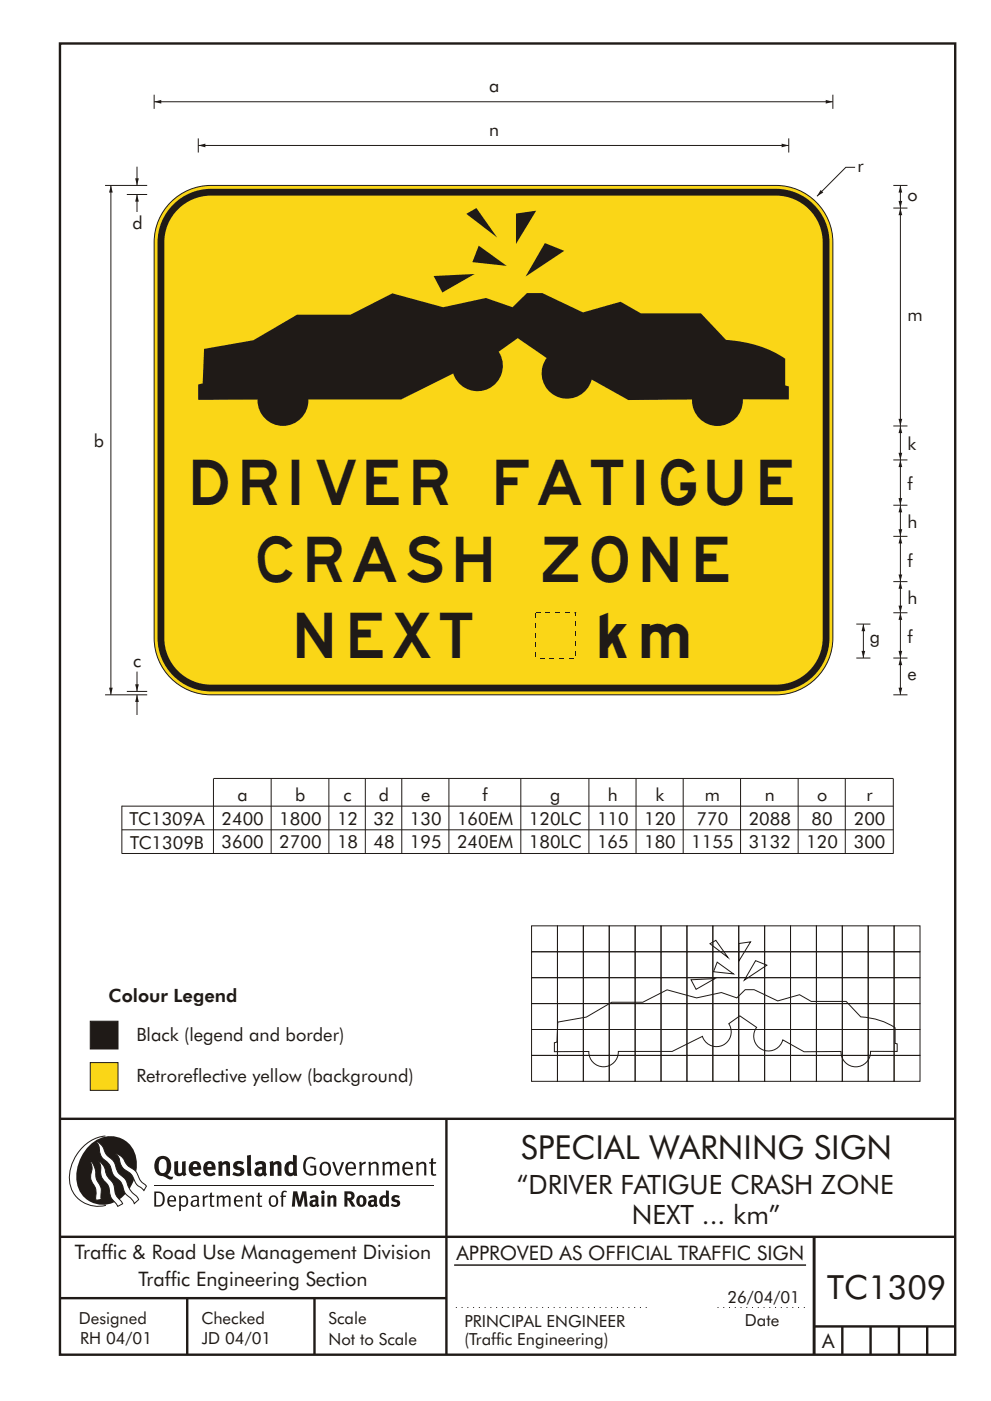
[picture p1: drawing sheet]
<svg xmlns="http://www.w3.org/2000/svg" width="210mm" height="297mm" viewBox="0 0 210 297" stroke-linecap="round" stroke-linejoin="round" font-family="sans-serif">
<g fill="none" stroke="#1f1a17" stroke-width=".51">
<path d="M12.7 9.2h190v278h-190zM12.7 237.2h190M94.7 237.1v50.1M12.7 262.2h190.1M12.7 275.2h82M39.7 275.2v12M66.7 275.2v12M172.7 262.2v25M172.7 281.2h30M178.7 281.2v6M184.7 281.2v6M190.7 281.2v6"/>
<path d="M196.7 281.2v6"/>
</g>
<path d="M96.4 268.2h74.6" fill="none" stroke="#1f1a17" stroke-width=".21"/>
<path d="M96.7 277.2h40.9" fill="none" stroke="#1f1a17" stroke-width=".21" stroke-dasharray=".2 1" stroke-linecap="butt"/>
<g fill="#1f1a17">
<path d="M64.9 245.6a1.61 1.61 0 0 1 2.1 .1l-.2 .2a1.17 1.17 0 0 0-1.4-.1 1.17 1.17 0 0 0-.6 1.2 1.42 1.42 0 0 0 1.2 1.9l.7-.2v-1.2h-.8l-.1-.4h1.3v1.9a1.82 1.82 0 0 1-2.2-.1 1.82 1.82 0 0 1-.6-2.1l.2-.7z" fill-rule="evenodd"/>
<path d="M68.2 246.6a1.77 1.77 0 0 0 .4 2.6 1.39 1.39 0 0 0 1.4-.5 1.39 1.39 0 0 0 .2-1.5 1.19 1.19 0 0 0-2-.6zM68.5 246.8a.83 .83 0 0 1 1 .1 .83 .83 0 0 1 .2 1 .75 .75 0 0 1-.6 1 .75 .75 0 0 1-.8-.8v-.9z" fill-rule="evenodd"/>
<path d="M70.5 246.4l.4-.1 .8 2.4 .8-2.3h.5l-1.1 2.8h-.4z" fill-rule="evenodd"/>
<path d="M73.6 246.7a1.74 1.74 0 0 0 .5 2.5h.9l.5-.3-.2-.3a.89 .89 0 0 1-1.1 .2 .89 .89 0 0 1-.4-.9h1.7a1.15 1.15 0 0 0-.4-1.4 1.15 1.15 0 0 0-1.5 .2zM74 246.9a.67 .67 0 0 1 .8-.1 .67 .67 0 0 1 .3 .7h-1.3z" fill-rule="evenodd"/>
<path d="M76.2 246.4l.4-.1 .1 .5 .5-.4 .5-.1-.2 .5a.61 .61 0 0 0-.8 .6v1.8h-.4z" fill-rule="evenodd"/>
<path d="M78.1 246.4l.5-.1 .1 .5a.89 .89 0 0 1 .9-.5 .89 .89 0 0 1 .7 .8v2.1h-.4v-2.1l-.1-.3-.3-.1-.8 .4v2.1h-.4z" fill-rule="evenodd"/>
<path d="M81.1 246.4l.4-.1 .1 .4a.83 .83 0 0 1 .8-.4 .83 .83 0 0 1 .7 .5 .86 .86 0 0 1 .9-.5 .86 .86 0 0 1 .7 .8v2.1h-.4l-.1-2.3a.5 .5 0 0 0-.8 0l-.2 .2v2.1h-.5v-2.2l-.4-.3-.7 .4v2.1h-.4z" fill-rule="evenodd"/>
<path d="M85.7 246.7a1.74 1.74 0 0 0 .5 2.5h.9l.5-.3-.2-.3a.89 .89 0 0 1-1.1 .2 .89 .89 0 0 1-.4-.9h1.7a1.15 1.15 0 0 0-.5-1.4 1.15 1.15 0 0 0-1.4 .2zM86 246.9a.67 .67 0 0 1 .9-.1 .67 .67 0 0 1 .3 .7h-1.3z" fill-rule="evenodd"/>
<path d="M88.3 246.4l.4-.1 .1 .5a.89 .89 0 0 1 .9-.5 .89 .89 0 0 1 .7 .8v2.1h-.4v-2.1l-.1-.3-.3-.1-.8 .4v2.1h-.4z" fill-rule="evenodd"/>
<path d="M91.5 245.7l.4-.2v.9h.7l-.2 .3h-.5v2.1l.1 .1h.5l.1 .3a.71 .71 0 0 1-1.2-.5v-2h-.3v-.3h.3z" fill-rule="evenodd"/>
<path d="M37 246.3l.8-.2v2a.46 .46 0 0 0 .2 .7 .46 .46 0 0 0 .6-.3v-2.2l.8-.1v2.3l.2 .6-.6 .3-.2-.3a1.03 1.03 0 0 1-1.2 .2 1.03 1.03 0 0 1-.6-1z" fill-rule="evenodd"/>
<path d="M40.4 246.6a1.64 1.64 0 0 0 0 2.3 1.64 1.64 0 0 0 2.3 .1l-.4-.5a.78 .78 0 0 1-.9 .3 .78 .78 0 0 1-.5-.8h1.8a1.37 1.37 0 0 0-.6-1.6 1.37 1.37 0 0 0-1.7 .2zM41 246.9a.48 .48 0 0 1 .7-.1 .48 .48 0 0 1 .2 .6h-1z" fill-rule="evenodd"/>
<path d="M43.5 246.6a1.65 1.65 0 0 0-.2 2 1.65 1.65 0 0 0 1.9 .7l.5-.3-.3-.5a.78 .78 0 0 1-.9 .3 .78 .78 0 0 1-.5-.8h1.8a1.37 1.37 0 0 0-.6-1.6 1.37 1.37 0 0 0-1.7 .2zM44.1 246.9a.48 .48 0 0 1 .6-.1 .48 .48 0 0 1 .2 .6h-.9z" fill-rule="evenodd"/>
<path d="M46.3 246.4l.7-.3 .1 .4a.95 .95 0 0 1 1-.3 .95 .95 0 0 1 .7 .9v2.2h-.8v-2.3l-.3-.2-.5 .3v2.2h-.8z" fill-rule="evenodd"/>
<path d="M49.7 246.5a1.73 1.73 0 0 1 2-.1l-.2 .6-.6-.2a.42 .42 0 0 0-.6 .3l.2 .2a1.23 1.23 0 0 1 1.4 1 1.47 1.47 0 0 1-2.3 .9l-.3-.1 .3-.6 .7 .3a.47 .47 0 0 0 .7-.3 .87 .87 0 0 0-1-.6l-.4-.2-.1-.4z" fill-rule="evenodd"/>
<path d="M54.1 246.6l.3 .6 .3-.2a.62 .62 0 0 1 .9 0v.4a1.21 1.21 0 0 0-1.3 .3 1.21 1.21 0 0 0-.2 1.4 1.19 1.19 0 0 0 1.7 0l.5 .3 .4-.4-.3-.4v-1.3a.96 .96 0 0 0-1.3-1.1zM55 248.1l.6-.1v.6a.43 .43 0 0 1-.6 .1 .43 .43 0 0 1 0-.6z" fill-rule="evenodd"/>
<path d="M57.2 246.4l.7-.3 .1 .4a.95 .95 0 0 1 1-.3 .95 .95 0 0 1 .7 .9v2.2h-.8v-2.3l-.3-.2-.5 .3v2.2h-.8z" fill-rule="evenodd"/>
<path d="M62.2 244.8v1.6a1.29 1.29 0 0 0-1.4 .1 1.29 1.29 0 0 0-.5 1.3 1.24 1.24 0 0 0 .5 1.4 1.24 1.24 0 0 0 1.5-.1l.1 .2h.7l-.1-4.3zM61.5 246.9h.4l.3 .1v1.5l-.3 .2a.48 .48 0 0 1-.6-.5 1.52 1.52 0 0 1 .2-1.3z" fill-rule="evenodd"/>
<path d="M52.4 245l.8-.2 .2 4.5h-.8l-.1-.2z" fill-rule="evenodd"/>
</g>
<path d="M22.4 240.9a9 9 0 0 0-7.4 10.8 6.2 6.2 0 0 0 7.5 3.9M32.7 251.4h59.4" fill="none" stroke="#1f1a17" stroke-width=".21"/>
<path d="M19.1 242.7a5.7 5.7 0 0 1 6.5-1.4 5.7 5.7 0 0 1 3.4 5.7 8.6 8.6 0 0 1-6.2 8.4 5.7 5.7 0 0 1-6.5-7.1 9.9 9.9 0 0 1 2.8-5.6z" fill-rule="evenodd" fill="#1f1a17"/>
<path d="M24.4 244.6a3.1 3.1 0 0 1 2.3 2.1l.8 .8a3.2 3.2 0 0 1 2 2.3l.4 .7 1.2 1-.6 .9-.2-.3a3.5 3.5 0 0 1-1.9-2 3.8 3.8 0 0 0-2.1-2.2 3.5 3.5 0 0 1-1-2.3zM20.4 242a3.4 3.4 0 0 1 1.9 2.4l.7 .9a3.3 3.3 0 0 1 1.7 2.5 4.4 4.4 0 0 0 1.7 2l.3 .3a6.1 6.1 0 0 0 2.5 3.7l.2 .5-.9 .9a6.1 6.1 0 0 0-1.9-2.2l-.4-.7a3.6 3.6 0 0 0-1.9-2.8l-.6-1.1a3.6 3.6 0 0 0-1.9-2.8 3.7 3.7 0 0 1-.8-2.4zM21 246.2a3.4 3.4 0 0 1 1.5 2.7l.6 .9a3.8 3.8 0 0 1 1.4 3.1l.3 .8 1.2 1.5-1 .6-.5-.8a3.2 3.2 0 0 1-1.3-2.8 4.3 4.3 0 0 0-1.4-2.2 4.7 4.7 0 0 1-.5-2.9zM19.2 246.1a5.1 5.1 0 0 1 1.2 3.7l.3 .7a3.1 3.1 0 0 1 .7 3l.1 .8-1.1 .2-.1-.8a3.5 3.5 0 0 0-.9-3.2 3.6 3.6 0 0 1 .1-2.6z" fill-rule="evenodd" fill="#fff" stroke="#1f1a17" stroke-width=".21"/>
<g fill="#1f1a17">
<path d="M33.4 245.5a2.51 2.51 0 0 0 .4 3.7l.8 .2a2.78 2.78 0 0 0 2 .6l.2-.5h-.6l-.7-.4a2.56 2.56 0 0 0 0-3.8 1.83 1.83 0 0 0-2.1 .2zM34 245.9a.87 .87 0 0 1 1 0 .87 .87 0 0 1 .4 .9v.4a1.17 1.17 0 0 1-.9 1.5h-.3a2.38 2.38 0 0 1-.2-2.8z" fill-rule="evenodd"/>
<path d="M33.1 252.9v2.6a1.12 1.12 0 0 0 1.2-.3 1.12 1.12 0 0 0 .2-1.1l-.1-.6-.3-.4zM32.7 252.6h1.1a1.67 1.67 0 0 1 1.2 1.7 1.67 1.67 0 0 1-1.3 1.5h-1zM36.1 253.9l-.2 .6h1.1a.55 .55 0 0 0-.3-.7 .55 .55 0 0 0-.6 .1zM35.8 253.8a.95 .95 0 0 1 1.2-.2 .95 .95 0 0 1 .4 1.1h-1.5a.72 .72 0 0 0 .4 .8 .72 .72 0 0 0 .9-.1l.1 .2a1.15 1.15 0 0 1-1.5 0 1.15 1.15 0 0 1-.2-1.5zM38.4 254.1v1.2a.7 .7 0 0 0 .9 .1 .7 .7 0 0 0 .2-.9 .61 .61 0 0 0-.4-.7 .61 .61 0 0 0-.7 .3zM38 253.5l.3-.1 .1 .4a.95 .95 0 0 1 1.2-.1 .95 .95 0 0 1 .3 1.1 .92 .92 0 0 1-.5 1 .92 .92 0 0 1-1-.2v1.1l-.4 .1zM40.9 254.9a.5 .5 0 0 0 .2 .7 .5 .5 0 0 0 .7-.3v-.7zM40.5 253.8a1 1 0 0 1 1.7 .2v1.4l.2 .3-.2 .2-.3-.3a.78 .78 0 0 1-1.4-.1 .78 .78 0 0 1 .8-1.1h.5a.58 .58 0 0 0-.3-.7 .58 .58 0 0 0-.7 .3zM43 253.5l.3-.1 .1 .4 .3-.3h.5l-.2 .3a.52 .52 0 0 0-.6 .6v1.4h-.4zM44.6 252.9l.4-.1-.1 .7h.6l-.1 .3h-.5v1.5a.35 .35 0 0 0 .6 .3v.2a.57 .57 0 0 1-.6 .1 .57 .57 0 0 1-.3-.5v-1.6h-.3v-.3h.3zM45.9 253.5l.4-.1 .1 .4 .2-.2a.64 .64 0 0 1 1 .2 .7 .7 0 0 1 .8-.4 .7 .7 0 0 1 .5 .7v1.7h-.4v-1.7l-.2-.3-.7 .3v1.7h-.3v-1.6a.38 .38 0 0 0-.3-.5 .38 .38 0 0 0-.5 .3l-.1 .1v1.7h-.4zM50.2 253.9l-.2 .6h1.1a.55 .55 0 0 0-.2-.7 .55 .55 0 0 0-.7 .1zM49.9 253.8a.95 .95 0 0 1 1.2-.2 .95 .95 0 0 1 .4 1.1h-1.5a.72 .72 0 0 0 .4 .8 .72 .72 0 0 0 .9-.1l.1 .2a1.15 1.15 0 0 1-1.5 0 1.15 1.15 0 0 1-.2-1.5zM52.1 253.5l.3-.1 .1 .4a.72 .72 0 0 1 .8-.4 .72 .72 0 0 1 .6 .7v1.7h-.4v-1.5a.45 .45 0 0 0-.3-.6 .45 .45 0 0 0-.5 .3l-.2 .1v1.7h-.3zM54.7 252.9l.4-.1v.7h.6l-.1 .3h-.5v1.5a.35 .35 0 0 0 .5 .3v.2a.57 .57 0 0 1-.6 .1 .57 .57 0 0 1-.3-.5v-1.6h-.3v-.3h.3zM57.6 253.9l-.2 .7a.65 .65 0 0 0 .3 .9 .65 .65 0 0 0 .8-.3l.1-.1a.93 .93 0 0 0-.7-1.4zM57.3 253.8a1.12 1.12 0 0 1 1.4 0 1.12 1.12 0 0 1 .2 1.4 1.01 1.01 0 0 1-1.2 .7 1.01 1.01 0 0 1-.7-1.2zM59.9 252.6l.5-.2 .5 .2-.2 .2-.3-.1-.3 .2v.6h.6l-.1 .3h-.5v2h-.4v-2h-.2v-.3h.2zM62.2 252.6l-.3 3.2h.7l.1-2.2 .6 2.2h.5l.7-2.2 .1 2.2h.7l-.3-3.2h-.9l-.5 2.1-.5-2.1zM65.7 253.7l.3 .5a.51 .51 0 0 1 .5-.3 .51 .51 0 0 1 .4 .4v.1a.88 .88 0 0 0-1.1 .3 .88 .88 0 0 0 .2 1.1 .9 .9 0 0 0 1.1-.1l.3 .3 .4-.4-.3-.3v-1.1a.87 .87 0 0 0-.4-.8 .87 .87 0 0 0-1 .1zM66.4 254.9l.5-.1v.5l-.1 .1h-.3l-.2-.1zM68.2 253.5v2.3h.6v-2.4zM68.1 252.8a.4 .4 0 0 0 .8 0 .4 .4 0 0 0-.8 0zM69.4 253.5l.1 2.3h.6v-1.7a.33 .33 0 0 1 .4-.2 .33 .33 0 0 1 .2 .4v1.5h.7v-1.7a.75 .75 0 0 0-.6-.7 .75 .75 0 0 0-.8 .3v-.3zM73.1 252.6v3.2h.6v-1.3l.3 .2 .7 1.1h.7l-.9-1.4a.94 .94 0 0 0 .7-1 .94 .94 0 0 0-.9-.8zM73.7 253.1a.51 .51 0 0 1 .7 .1 .51 .51 0 0 1-.1 .8h-.6zM75.9 253.7a1.19 1.19 0 0 0-.1 1.8 1.19 1.19 0 0 0 1.7-.1 1.19 1.19 0 0 0 0-1.6 1.19 1.19 0 0 0-1.6-.1zM76.5 253.9h.2a.99 .99 0 0 1 0 1.5 1.06 1.06 0 0 1-.2-1.5zM78.1 253.7l.3 .5a.51 .51 0 0 1 .5-.3 .51 .51 0 0 1 .4 .4v.1a.88 .88 0 0 0-1.1 .3 .88 .88 0 0 0 .2 1.1 .9 .9 0 0 0 1.1-.1l.3 .3 .4-.4-.2-.3v-1.1a.87 .87 0 0 0-.5-.8 .87 .87 0 0 0-1 .1zM78.9 254.9l.4-.1v.5l-.1 .1h-.3l-.2-.1zM81.9 252.4v1.2a1.2 1.2 0 0 0-1.4 .5 1.2 1.2 0 0 0 .2 1.5l.5 .3 .8-.2v.1h.6l-.1-3.3zM81.4 254l.5 .1-.1 1.2a.46 .46 0 0 1-.5 0 .46 .46 0 0 1-.2-.6zM83.3 253.6a.79 .79 0 0 0-.2 1 .79 .79 0 0 0 1 .3 .33 .33 0 0 1 0 .5 .33 .33 0 0 1-.5 0l-.5-.2-.2 .4a1.15 1.15 0 0 0 1.2 .3 1.15 1.15 0 0 0 .8-1 1.49 1.49 0 0 0-1.2-.7 .4 .4 0 0 1 .3-.4 .4 .4 0 0 1 .4 .1l.2 .1 .2-.4a1.47 1.47 0 0 0-1.5 0z" fill-rule="evenodd"/>
</g>
<path d="M19.2 225.3h5.8v5.9h-5.8z" fill-rule="evenodd" fill="#fad617" stroke="#1f1a17" stroke-width=".21"/>
<path d="M19.2 216.5h5.8v5.9h-5.8z" fill-rule="evenodd" fill="#1f1a17" stroke="#1f1a17" stroke-width=".21"/>
<path d="M152.2 277.2h18.8" fill="none" stroke="#1f1a17" stroke-width=".21" stroke-dasharray=".2 1" stroke-linecap="butt"/>
<g fill="none" stroke="#1f1a17" stroke-width=".21">
<path d="M25.9 170.9h163.6M25.9 175.9h163.6M25.9 170.8v10.2h163.6v-15.9l-144.2-.1v16M57.5 165.1v15.9M69.8 165.1v15.9M77.5 165.1v15.9M85.2 165.1v15.9M95.2 165.1v15.9M110.5 165.1v15.9M124.9 165.1v15.9M134.9 165.1v15.9M144.9 165.1v15.9"/>
<path d="M157.1 165.1v15.9M169.3 165.1v15.9M179.3 165.1v15.9M112.8 196.3h5.5v5.5h-5.5zM118.3 196.3h5.5v5.5h-5.5zM123.8 196.3h5.5v5.5h-5.5zM129.3 196.3h5.5v5.5h-5.5zM134.8 196.3h5.5v5.5h-5.5zM140.3 196.3h5.4v5.5h-5.4zM145.7 196.3h5.5v5.5h-5.5zM151.2 196.3h5.5v5.5h-5.5zM156.7 196.3h5.5v5.5h-5.5z"/>
<path d="M162.2 196.3h5.5v5.5h-5.5zM167.7 196.3h5.5v5.5h-5.5zM173.2 196.3h5.5v5.5h-5.5zM178.7 196.3h5.5v5.5h-5.5zM184.2 196.3h5.5v5.5h-5.5zM189.7 196.3h5.5v5.5h-5.5zM112.8 201.8h5.5v5.5h-5.5zM112.8 207.3h5.5v5.5h-5.5zM112.8 212.8h5.5v5.5h-5.5zM112.8 218.3h5.5v5.5h-5.5zM118.3 201.8h5.5v5.5h-5.5zM118.3 207.3h5.5v5.5h-5.5z"/>
<path d="M118.3 212.8h5.5v5.5h-5.5zM118.3 218.3h5.5v5.5h-5.5zM118.3 216.7l6.1-1.1 5.4-3.1h6.6l5.1-2.6 6.3 1.7 5.3-1.2 3.2 1.2 1.8-1.8h1.9l5 2.4 4.6-1.3 2.5 1.4h7.4l3.1 3.3a14.6 14.6 0 0 1 7.3 2.3v3.3l.5 .1v1.6h-5.7a3.1 3.1 0 0 1-3.1 3.3 3.1 3.1 0 0 1-3.2-3.3l-7.8 .1-4.5-2.5a3.1 3.1 0 0 1-4.4 2 3.1 3.1 0 0 1-1.2-4.7l-3.5-2.4-2.4 1.7a3.1 3.1 0 0 1-1.2 4.5 3.1 3.1 0 0 1-4.4-1.9l-6.4 3.2h-11.4a3.1 3.1 0 0 1-3.1 3.3 3.1 3.1 0 0 1-3.2-3.3l-7.3 .1v-1.9l.6-.2zM123.8 201.8h5.5v5.5h-5.5zM123.8 207.3h5.5v5.5h-5.5zM123.8 212.8h5.5v5.5h-5.5zM123.8 218.3h5.5v5.5h-5.5zM129.3 201.8h5.5v5.5h-5.5zM129.3 207.3h5.5v5.5h-5.5zM129.3 212.8h5.5v5.5h-5.5zM129.3 218.3h5.5v5.5h-5.5zM134.8 201.8h5.5v5.5h-5.5z"/>
<path d="M134.8 207.3h5.5v5.5h-5.5zM134.8 212.8h5.5v5.5h-5.5zM134.8 218.3h5.5v5.5h-5.5zM140.3 201.8h5.4v5.5h-5.4zM140.3 207.3h5.4v5.5h-5.4zM140.3 212.8h5.4v5.5h-5.4zM140.3 218.3h5.4v5.5h-5.4zM145.7 201.8h5.5v5.5h-5.5zM145.7 207.3h5.5v5.5h-5.5zM145.7 212.8h5.5v5.5h-5.5zM145.7 218.3h5.5v5.5h-5.5zM146.6 207.7l5.1-.2-4 2.3z"/>
<path d="M150.6 200.1l1.3-.7 2.5 3.6zM151.2 201.8h5.5v5.5h-5.5zM151.2 207.3h5.5v5.5h-5.5zM151.2 212.8h5.5v5.5h-5.5zM151.2 218.3h5.5v5.5h-5.5zM152.2 204l3.4 2.5-4.2-.5zM156.7 201.8h5.5v5.5h-5.5zM156.7 207.3h5.5v5.5h-5.5zM156.7 212.8h5.5v5.5h-5.5zM156.7 218.3h5.5v5.5h-5.5zM156.8 200l2.4-.3-2.4 4.1zM160.3 203.7l2.4 .9-4.8 3.2z"/>
<path d="M162.2 201.8h5.5v5.5h-5.5zM162.2 207.3h5.5v5.5h-5.5zM162.2 212.8h5.5v5.5h-5.5zM162.2 218.3h5.5v5.5h-5.5zM167.7 201.8h5.5v5.5h-5.5zM167.7 207.3h5.5v5.5h-5.5zM167.7 212.8h5.5v5.5h-5.5zM167.7 218.3h5.5v5.5h-5.5zM173.2 201.8h5.5v5.5h-5.5zM173.2 207.3h5.5v5.5h-5.5zM173.2 212.8h5.5v5.5h-5.5zM173.2 218.3h5.5v5.5h-5.5z"/>
<path d="M178.7 201.8h5.5v5.5h-5.5zM178.7 207.3h5.5v5.5h-5.5zM178.7 212.8h5.5v5.5h-5.5zM178.7 218.3h5.5v5.5h-5.5zM184.2 201.8h5.5v5.5h-5.5zM184.2 207.3h5.5v5.5h-5.5zM184.2 212.8h5.5v5.5h-5.5zM184.2 218.3h5.5v5.5h-5.5zM189.7 201.8h5.5v5.5h-5.5zM189.7 207.3h5.5v5.5h-5.5zM189.7 212.8h5.5v5.5h-5.5zM189.7 218.3h5.5v5.5h-5.5z"/>
<path d="M112.8 223.8h5.5v5.5h-5.5zM118.3 223.8h5.5v5.5h-5.5zM123.8 223.8h5.5v5.5h-5.5zM129.3 223.8h5.5v5.5h-5.5zM134.8 223.8h5.5v5.5h-5.5zM140.3 223.8h5.4v5.5h-5.4zM145.7 223.8h5.5v5.5h-5.5zM151.2 223.8h5.5v5.5h-5.5zM156.7 223.8h5.5v5.5h-5.5zM162.2 223.8h5.5v5.5h-5.5zM167.7 223.8h5.5v5.5h-5.5zM173.2 223.8h5.5v5.5h-5.5z"/>
<path d="M178.7 223.8h5.5v5.5h-5.5zM184.2 223.8h5.5v5.5h-5.5zM189.7 223.8h5.5v5.5h-5.5z"/>
</g>
<path d="M36.2 42.9a12 12 0 0 1 8.5-3.6h120a12.1 12.1 0 0 1 12 12.1v83.9a12.1 12.1 0 0 1-12 12h-120a12.1 12.1 0 0 1-12-12v-83.9a12 12 0 0 1 3.5-8.5z" fill-rule="evenodd" fill="#fad617" stroke="#1f1a17" stroke-width=".21"/>
<path d="M36.8 43.4a11.3 11.3 0 0 1 7.9-3.4h120a11.4 11.4 0 0 1 11.3 11.4v83.9a11.4 11.4 0 0 1-11.3 11.3h-120a11.4 11.4 0 0 1-11.3-11.3v-83.9a11.3 11.3 0 0 1 3.4-8z" fill-rule="evenodd" fill="#1f1a17"/>
<path d="M38.2 44a9.8 9.8 0 0 1 6.5-2.5h120a9.9 9.9 0 0 1 9.8 9.9v83.9a9.9 9.9 0 0 1-9.8 9.9h-120a9.9 9.9 0 0 1-9.8-9.9v-83.9a9.9 9.9 0 0 1 3.3-7.4z" fill-rule="evenodd" fill="#fad617"/>
<path d="M42.1 30.8h125.2" fill="none" stroke="#1f1a17" stroke-width=".21"/>
<g fill="#1f1a17">
<path d="M42.1 30.8l1.5-.3v.7l-1.5-.4 1.5-.3z" fill-rule="evenodd"/>
<path d="M165.8 30.5l1.5 .3-1.5 .4v-.7l1.5 .3z" fill-rule="evenodd"/>
<path d="M43.3 74l10.5-1.9 9.2-5.4h11.4l8.8-4.5 10.8 2.9 9.1-1.9 5.6 1.9 3.1-3h3.3l8.6 4.1 8-2.2 4.3 2.4h12.7l5.3 5.7a24.8 24.8 0 0 1 12.6 4v5.6l.8 .2v2.8h-9.8a5.4 5.4 0 0 1-5.4 5.6 5.4 5.4 0 0 1-5.4-5.6l-13.5 .1-7.8-4.3a5.4 5.4 0 0 1-7.5 3.5 5.4 5.4 0 0 1-2-8.1l-6.2-4.2-4 2.9a5.4 5.4 0 0 1-2.2 7.8 5.4 5.4 0 0 1-7.4-3.2l-11.1 5.5h-19.7a5.4 5.4 0 0 1-5.4 5.6 5.4 5.4 0 0 1-5.4-5.6l-12.5 .1v-3.3l.9-.2zM92 58.5l8.7-.4-6.9 3.9zM101.6 52.1l5.9 4.3-7.3-.8zM98.9 45.3l6.6 5.1-4.4-6.3zM109.5 45.3l4.3-.6-4.3 7zM115.6 51.5l4.1 1.7-8.2 5.4z" fill-rule="evenodd"/>
</g>
<path d="M42.1 29.3v3" fill="none" stroke="#1f1a17" stroke-width=".21"/>
<g fill="#1f1a17">
<path d="M113.7 129.8h1v.2h-1z"/>
<path d="M115.7 129.8h1v.2h-1z"/>
<path d="M117.8 129.8h1v.2h-1z"/>
<path d="M119.8 129.8h1v.2h-1z"/>
<path d="M121.8 129.8l.5 .1-.1-.1v.2h-.4z"/>
<path d="M122.1 129.9h.2v.7h-.2z"/>
<path d="M122.1 131.7h.2v1h-.2z"/>
<path d="M122.1 133.8h.2v1h-.2z"/>
<path d="M122.1 135.8h.2v1.1h-.2z"/>
<path d="M122.1 137.9h.2v1.1h-.2z"/>
<path d="M120.7 139.4h1v.2h-1z"/>
<path d="M118.6 139.4h1v.2h-1z"/>
<path d="M116.6 139.4h1v.2h-1z"/>
<path d="M114.5 139.4h1.1v.2h-1.1z"/>
<path d="M113.6 138.3h.2v1h-.2z"/>
<path d="M113.6 136.2h.2v1.1h-.2z"/>
<path d="M113.6 134.1h.2v1.1h-.2z"/>
<path d="M113.6 132h.2v1.1h-.2z"/>
<path d="M113.6 129.9h.2v1.1h-.2z"/>
</g>
<path d="M32.7 21.6h144" fill="none" stroke="#1f1a17" stroke-width=".21"/>
<g fill="#1f1a17">
<path d="M32.7 21.6l1.5-.4v.8l-1.5-.4 1.5-.4z" fill-rule="evenodd"/>
<path d="M175.2 21.2l1.5 .4-1.5 .4v-.8l1.5 .4z" fill-rule="evenodd"/>
</g>
<path d="M32.7 20.1v3M181.4 35.5h-1.9l-6.2 6.1" fill="none" stroke="#1f1a17" stroke-width=".21"/>
<path d="M174.1 40.3l.6 .5-1.4 .8z" fill-rule="evenodd" fill="#1f1a17"/>
<path d="M191 139.5v7.8" fill="none" stroke="#1f1a17" stroke-width=".21"/>
<g fill="#1f1a17">
<path d="M191 139.5l.4 1.5h-.8l.4-1.5 .4 1.5z" fill-rule="evenodd"/>
<path d="M190.6 145.8h.8l-.4 1.5 .4-1.5-.4 1.5z" fill-rule="evenodd"/>
</g>
<path d="M23.5 39.3v108M189.5 139.5h3M189.5 147.3h3" fill="none" stroke="#1f1a17" stroke-width=".21"/>
<g fill="#1f1a17">
<path d="M23.5 39.3l.4 1.5h-.8l.4-1.5 .4 1.5z" fill-rule="evenodd"/>
<path d="M23.1 145.8h.8l-.4 1.5 .4-1.5-.4 1.5z" fill-rule="evenodd"/>
</g>
<path d="M29.1 35.3v4" fill="none" stroke="#1f1a17" stroke-width=".21"/>
<path d="M28.7 37.8h.8l-.4 1.5 .4-1.5-.4 1.5z" fill-rule="evenodd" fill="#1f1a17"/>
<path d="M22.3 39.3h8.9M26.9 41.2h4.3M29.1 41.2v3.7" fill="none" stroke="#1f1a17" stroke-width=".21"/>
<path d="M29.1 41.2l.4 1.5h-.8z" fill-rule="evenodd" fill="#1f1a17"/>
<path d="M22.3 147.3h8.9M29.1 142.4v4.2" fill="none" stroke="#1f1a17" stroke-width=".21"/>
<path d="M28.7 145.1h.8l-.4 1.5 .4-1.5-.4 1.5z" fill-rule="evenodd" fill="#1f1a17"/>
<path d="M167.3 29.3v3M191 129.9v9.6M26.9 146.6h4.3" fill="none" stroke="#1f1a17" stroke-width=".21"/>
<g fill="#1f1a17">
<path d="M191 129.9l.4 1.5h-.8l.4-1.5 .4 1.5z" fill-rule="evenodd"/>
<path d="M190.6 138h.8l-.4 1.5 .4-1.5-.4 1.5z" fill-rule="evenodd"/>
</g>
<path d="M183.2 132.3v7.2M189.5 129.9h3" fill="none" stroke="#1f1a17" stroke-width=".21"/>
<g fill="#1f1a17">
<path d="M183.2 132.3l.4 1.5h-.8l.4-1.5 .4 1.5z" fill-rule="evenodd"/>
<path d="M182.8 138h.8l-.4 1.5 .4-1.5-.4 1.5z" fill-rule="evenodd"/>
</g>
<path d="M181.7 139.5h3M181.7 132.3h3M191 123.3v6.6" fill="none" stroke="#1f1a17" stroke-width=".21"/>
<g fill="#1f1a17">
<path d="M191 123.3l.4 1.5h-.8l.4-1.5 .4 1.5z" fill-rule="evenodd"/>
<path d="M190.6 128.4h.8l-.4 1.5 .4-1.5-.4 1.5z" fill-rule="evenodd"/>
</g>
<path d="M191 113.7v9.6M189.5 123.3h3" fill="none" stroke="#1f1a17" stroke-width=".21"/>
<g fill="#1f1a17">
<path d="M191 113.7l.4 1.5h-.8l.4-1.5 .4 1.5z" fill-rule="evenodd"/>
<path d="M190.6 121.8h.8l-.4 1.5 .4-1.5-.4 1.5z" fill-rule="evenodd"/>
</g>
<path d="M191 39.3v4.8M189.5 97.5h3" fill="none" stroke="#1f1a17" stroke-width=".21"/>
<g fill="#1f1a17">
<path d="M191 39.3l.4 1.5h-.8l.4-1.5 .4 1.5z" fill-rule="evenodd"/>
<path d="M190.6 42.6h.8l-.4 1.5 .4-1.5-.4 1.5z" fill-rule="evenodd"/>
</g>
<path d="M189.5 39.3h3M189.5 44.1h3M191 44.1v46.2" fill="none" stroke="#1f1a17" stroke-width=".21"/>
<g fill="#1f1a17">
<path d="M191 44.1l.4 1.5h-.8l.4-1.5 .4 1.5z" fill-rule="evenodd"/>
<path d="M190.6 88.8h.8l-.4 1.5 .4-1.5-.4 1.5z" fill-rule="evenodd"/>
</g>
<path d="M191 90.3v7.2" fill="none" stroke="#1f1a17" stroke-width=".21"/>
<g fill="#1f1a17">
<path d="M191 90.3l.4 1.5h-.8l.4-1.5 .4 1.5z" fill-rule="evenodd"/>
<path d="M190.6 96h.8l-.4 1.5 .4-1.5-.4 1.5z" fill-rule="evenodd"/>
</g>
<path d="M176.7 20.1v3M189.5 90.3h3M29.1 147.3v4.3" fill="none" stroke="#1f1a17" stroke-width=".21"/>
<path d="M29.1 147.3l.4 1.5h-.8z" fill-rule="evenodd" fill="#1f1a17"/>
<path d="M189.5 113.7h3M191 107.1v6.6" fill="none" stroke="#1f1a17" stroke-width=".21"/>
<g fill="#1f1a17">
<path d="M191 107.1l.4 1.5h-.8l.4-1.5 .4 1.5z" fill-rule="evenodd"/>
<path d="M190.6 112.2h.8l-.4 1.5 .4-1.5-.4 1.5z" fill-rule="evenodd"/>
</g>
<path d="M191 97.5v9.6M189.5 107.1h3" fill="none" stroke="#1f1a17" stroke-width=".21"/>
<g fill="#1f1a17">
<path d="M191 97.5l.4 1.5h-.8l.4-1.5 .4 1.5z" fill-rule="evenodd"/>
<path d="M190.6 105.6h.8l-.4 1.5 .4-1.5-.4 1.5z" fill-rule="evenodd"/>
</g>
<g font-size="9.6" fill="#1f1a17">
<text x="41" y="107.1">DRIVER</text>
<text x="105.4" y="107.1">FATIGUE</text>
<text x="54.7" y="123.3">CRASH</text>
<text x="115.2" y="123.3">ZONE</text>
<text x="63" y="139.5">NEXT</text>
</g>
<text font-size="7.2" fill="#1f1a17" x="127.3" y="139.5">km</text>
<text font-size="7.1" fill="#1f1a17" x="175.5" y="275.4">TC1309</text>
<text font-size="7" fill="#1f1a17" x="110.5" y="245.7">SPECIAL WARNING SIGN</text>
<g font-size="5.6" fill="#1f1a17">
<text x="109.7" y="253.1">“DRIVER FATIGUE CRASH ZONE</text>
<text x="134.1" y="259.4">NEXT ... km”</text>
</g>
<g font-size="4.2" fill="#1f1a17">
<text x="15.9" y="267">Traffic &amp; Road Use Management Division</text>
<text x="96.9" y="267.2">APPROVED AS OFFICIAL TRAFFIC SIGN</text>
<text x="29.4" y="272.6">Traffic Engineering Section</text>
<text x="174.4" y="285.8">A</text>
</g>
<g font-size="3.9" fill="#1f1a17">
<text x="23" y="212.4">Colour Legend</text>
<text x="28.9" y="220.7">Black (legend and border)</text>
<text x="28.9" y="229.5">Retroreflective yellow (background)</text>
</g>
<g font-size="3.8" fill="#1f1a17">
<text x="103.8" y="19.6">a</text>
<text x="103.8" y="28.9">n</text>
<text x="182" y="36.4">r</text>
<text x="192.5" y="42.6">o</text>
<text x="28.1" y="48.6">d</text>
<text x="192.5" y="68.1">m</text>
<text x="19.9" y="94.7">b</text>
<text x="192.5" y="95.4">k</text>
<text x="192.5" y="103.9">f</text>
<text x="192.5" y="111.9">h</text>
<text x="192.5" y="120.1">f</text>
<text x="192.5" y="128.1">h</text>
<text x="184.5" y="136.4">g</text>
<text x="192.5" y="136.3">f</text>
<text x="28.3" y="141.4">c</text>
<text x="192.5" y="144.3">e</text>
<text x="50.4" y="169.8">a</text>
<text x="62.7" y="169.8">b</text>
<text x="72.9" y="169.8">c</text>
<text x="80.4" y="169.8">d</text>
<text x="89.4" y="169.8">e</text>
<text x="102.4" y="169.8">f</text>
<text x="116.7" y="169.8">g</text>
<text x="129" y="169.8">h</text>
<text x="139.1" y="169.8">k</text>
<text x="149.5" y="169.8">m</text>
<text x="162.3" y="169.8">n</text>
<text x="173.3" y="169.8">o</text>
<text x="183.9" y="169.8">r</text>
<text x="27.5" y="174.9">TC1309A</text>
<text x="27.6" y="179.9">TC1309B</text>
<text x="47" y="179.8">3600</text>
<text x="47" y="174.8">2400</text>
<text x="59.3" y="179.8">2700</text>
<text x="59.3" y="174.8">1800</text>
<text x="71.5" y="179.8">18</text>
<text x="71.5" y="174.8">12</text>
<text x="79.2" y="174.8">32</text>
<text x="79.2" y="179.8">48</text>
<text x="87" y="179.8">195</text>
<text x="87" y="174.8">130</text>
<text x="97" y="179.8">240EM</text>
<text x="97" y="174.8">160EM</text>
<text x="112.2" y="179.8">180LC</text>
<text x="112.2" y="174.8">120LC</text>
<text x="126.7" y="174.8">110</text>
<text x="126.7" y="179.8">165</text>
<text x="136.7" y="179.8">180</text>
<text x="136.7" y="174.8">120</text>
<text x="146.7" y="179.8">1155</text>
<text x="147.8" y="174.8">770</text>
<text x="158.8" y="179.8">3132</text>
<text x="158.8" y="174.8">2088</text>
<text x="171.1" y="179.8">120</text>
<text x="172.2" y="174.8">80</text>
<text x="181.2" y="179.8">300</text>
<text x="181.2" y="174.8">200</text>
</g>
<g font-size="3.5" fill="#1f1a17">
<text x="16.7" y="280.7">Designed</text>
<text x="42.7" y="280.7">Checked</text>
<text x="69.7" y="280.7">Scale</text>
<text x="98.5" y="281.4">PRINCIPAL ENGINEER</text>
<text x="154.3" y="276.3">26/04/01</text>
<text x="158" y="281.2">Date</text>
<text x="17" y="284.9">RH 04/01</text>
<text x="42.8" y="284.9">JD 04/01</text>
<text x="69.7" y="285.2">Not to Scale</text>
<text x="98.5" y="285.1">(Traffic Engineering)</text>
</g>
</svg>
